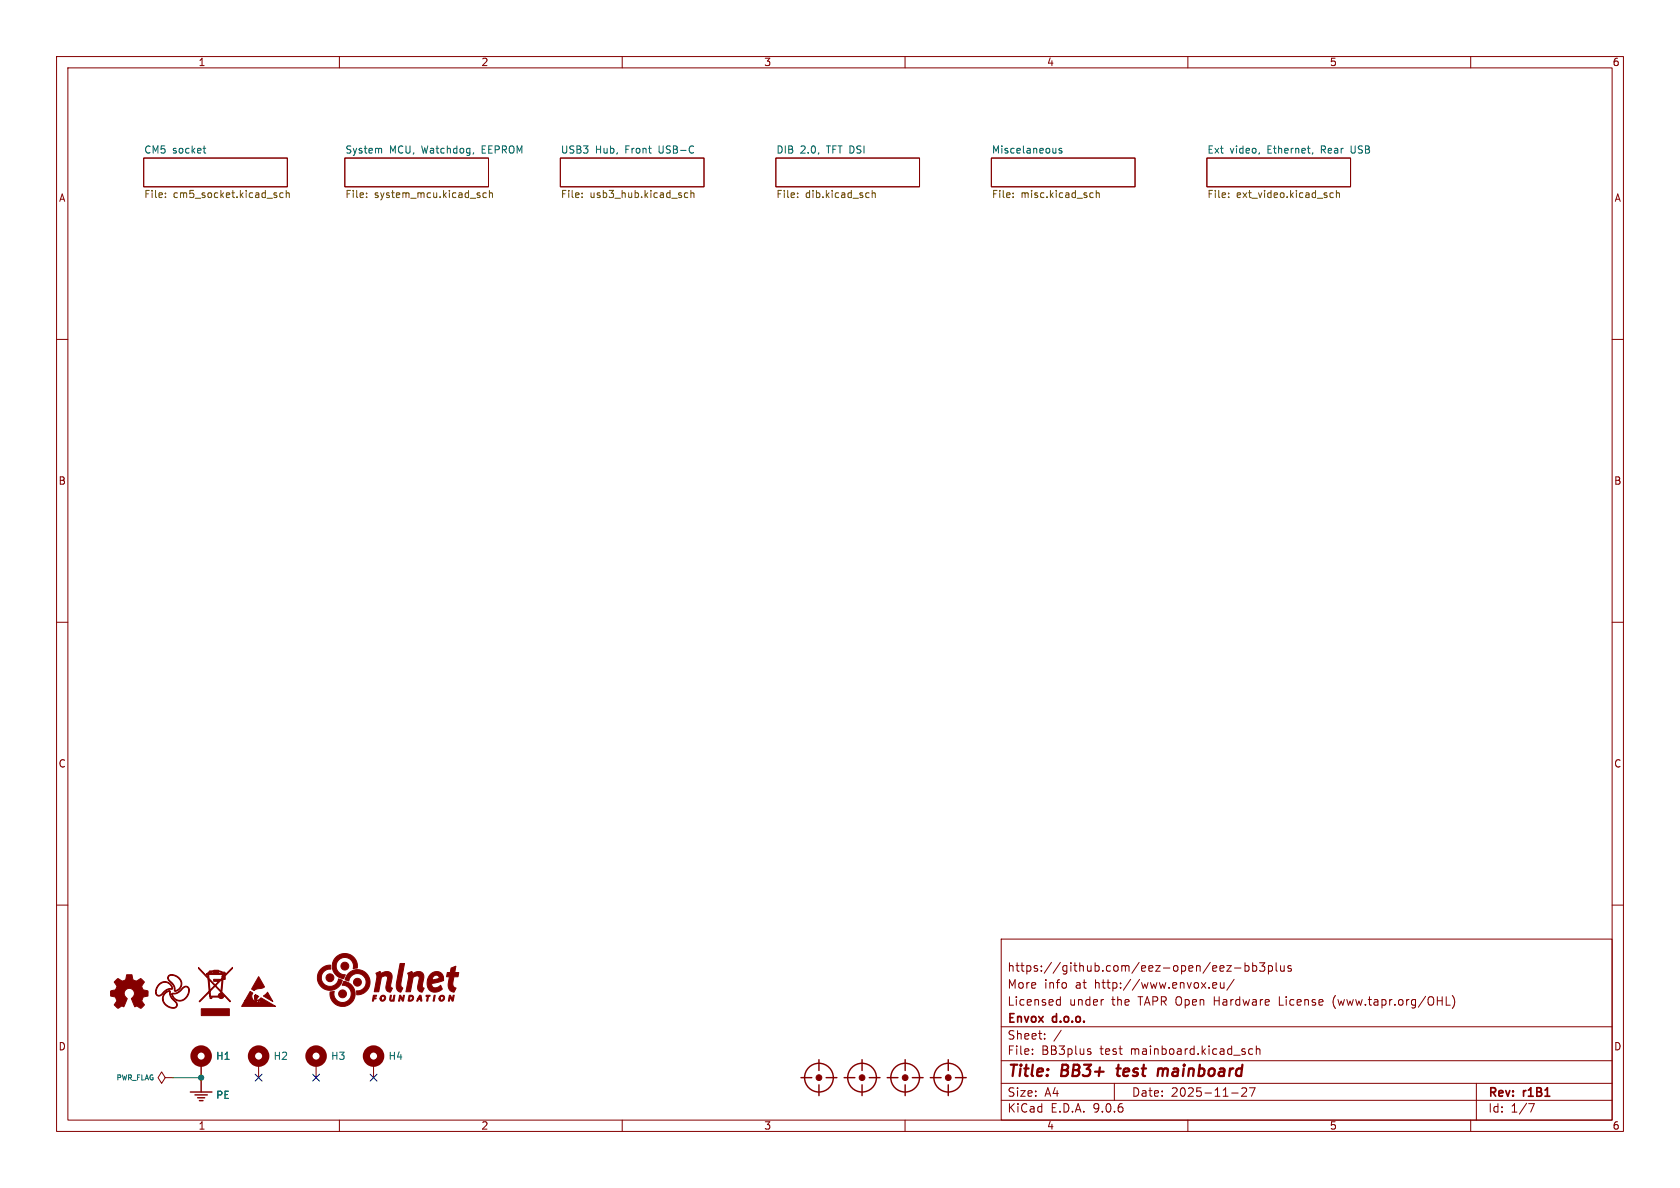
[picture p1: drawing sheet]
<svg xmlns="http://www.w3.org/2000/svg" width="297mm" height="210mm" viewBox="0 0 297 210" stroke-linecap="round" stroke-linejoin="round" font-family="sans-serif">
<g fill="none" stroke="#840000" stroke-width=".18">
<path d="M10 10h277v190h-277zM12 12h273v186h-273zM60 10v2M110 10v2M160 10v2M210 10v2M260 10v2M25.4 27.9h25.4v5.1h-25.4zM61 27.9h25.4v5.1h-25.4zM99.1 27.9h25.4v5.1h-25.4zM137.2 27.9h25.4v5.1h-25.4zM175.3 27.9h25.4v5.1h-25.4z"/>
<path d="M213.4 27.9h25.4v5.1h-25.4zM10 60h2M285 60h2M10 110h2M285 110h2M10 160h2M177 166h108v32h-108zM186.9 177.6h.6M186.9 176.8h.6M187.5 176.2v1.5M195 176.7h.1M214.4 174.2l.7-.1-.1-.3-.4-.1-.2 .2 .1 .7h.5"/>
<path d="M215.7 173.7l.1 .9 .4 .1 .2-.1M216.4 173.7v1M216.9 170.7h.8l-.8 1h.8M218.2 173.1l-1.3 2M218.2 171.1h1.2M220.1 170.8l.4-.1 .3 .3v.4l-.1 .2h-.6M220.1 170.2v1.5M221.5 170.8l.4-.1 .3 .3v.4l-.2 .2h-.5M221.5 170.2v1.5M222.7 170.2h.9l-.5 .6 .4 .1v.7l-.2 .1h-.4l-.2-.1M224.2 170.8l.5-.1 .3 .3v.4l-.2 .2h-.6M224.2 170.7v1.5"/>
<path d="M225.6 170.2v1.3l.2 .2M226.4 170.7l.1 .9 .3 .1 .2-.1M227 170.7v1M228.2 170.8l-.3-.1-.2 .2v.2l.5 .2v.3h-.5M235.7 176.6v1M255.7 176.2v1.5h.7M256.7 176a1.72 1.72 0 0 1 0 2.3M285 160h2M29.2 190.5l-.6-1-.7 1 .7 1 .6-1h1.3M30.5 190.5h.1M35.6 188v5M45.7 188v2.5"/>
<path d="M55.9 188v2.5M60 198v2M66 188v2.5M110 198v2M160 198v2M177 194.5h108M177 191.5h108M177 187.5h108M177 181.5h108M182.5 186.3v.1M182.5 185.5v.1M184.7 183.6v.1"/>
<path d="M184.7 182.8v.1M187.6 182.1l-1.3 2M192.5 185.9l.3 .1 .1 .2-.2 .2h-.3M192.5 185.4l.3 .1M197 191.5v3M210 198v2M217.7 193.2h1.2M219.5 192.4l.6-.1 .2 .1 .1 .3-.9 1.1h.9M220.9 192.3h1l-.7 1.5M221.5 185.5l-.5-.1-.3 .3v.4l.2 .2h.6M222.1 185.5l.2-.1 .4 .1v.9M222.1 184.9v1.5"/>
<path d="M260 198v2M261 191.5v6.5M270.2 195.1h1l-.6 1.5"/>
</g>
<path d="M197.4 188.9h.7M197.7 188.2l-.2 1.7 .3 .3M204.8 188.9l-.2 1.3M205.6 189a.57 .57 0 0 0-.8 .1M205.6 189.2l-.1 1" fill="none" stroke="#840000" stroke-width=".4"/>
<g fill="none" stroke="#725600" stroke-width=".18">
<path d="M29.2 34.8v.1M29.2 34.1v.2M48.9 34.6v.3M50.1 34.1h-.4l-.3 .2 .2 .6h.5M50.6 34.2l.2-.1h.3v.8M50.6 33.7v1.2M64.8 34.8v.1M64.8 34.1v.2M86 34.1h-.4l-.2 .2 .1 .6h.5M86.5 34.2l.2-.1h.3l.1 .8M86.5 33.7v1.2M102.9 34.8v.1"/>
<path d="M102.9 34.1v.2M121.6 34.1h-.4l-.2 .2 .1 .6h.5M122.1 34.2l.2-.1h.3l.1 .8M122.1 33.7v1.2M141 34.8v.1M141 34.1v.2M153.5 34.1h.1M153.6 34.9h-.1M154.2 33.7v1.2M154.2 34.2l.2-.1h.3v.8M179.1 34.8v.1M179.1 34.1v.2"/>
<path d="M192.9 34.1h.4M193.3 34.9h-.4M193.8 34.2l.2-.1h.3v.8M193.8 33.7v1.2M217.2 34.8v.1M217.2 34.1v.2M235.7 34.1h-.3l-.3 .2 .1 .6h.5M236.3 34.2l.1-.1h.3l.1 .8M236.3 33.7v1.2"/>
</g>
<path d="M35.9 26.2h.5M36.1 27l.3 .1M67.3 26.2l.2 .2v.7M83.7 27l-.1 .2M186.7 26.2v.9M186.7 26.9l-.1 .1M187.7 26.3l-.3-.1-.2 .2 .1 .2 .4 .1v.3h-.5M222.7 27l-.1 .2M232.1 27l-.1 .2" fill="none" stroke="#006464" stroke-width=".18"/>
<g fill="#840000" stroke="#840000" stroke-width=".18">
<path d="M28.2 173.9a1.35 1.35 0 0 1 1.4-.3 1.35 1.35 0 0 1 .9 1.2 2.25 2.25 0 0 0-2 1.1 .62 .62 0 0 1-.7 .1 .62 .62 0 0 1-.3-.5h.1a.6 .6 0 0 0 .6 .4 .6 .6 0 0 0 .6-.4 2.16 2.16 0 0 1 1.6-.8 1.36 1.36 0 0 0-1.4-1.1 1.36 1.36 0 0 0-1.3 1.2l-.1 .7h-.1a2.05 2.05 0 0 1 .7-1.6z"/>
<path d="M29.2 175.5l.5-.3 .4-.1a2.34 2.34 0 0 0 1.1 2.1 .72 .72 0 0 1-.1 .9 .72 .72 0 0 1-.9 .1 1.85 1.85 0 0 1-1.5-1.6h.1a1.71 1.71 0 0 0 2.3 1.4l.1-.2a1.42 1.42 0 0 0-.8-1.2 1.86 1.86 0 0 1-.4-1.4l-.2 .1a1.37 1.37 0 0 0-1 1.3h-.1l.1-.5z"/>
<path d="M29.8 172.5l.3-.2a1.76 1.76 0 0 1 2 2 .97 .97 0 0 1-1.3 .8 1.82 1.82 0 0 0-.9-1.7l-.3-.6h.2v.2a3.6 3.6 0 0 1 1.2 1.9l-.1 .2a1.26 1.26 0 0 0 1.1-1.2 1.26 1.26 0 0 0-.9-1.3 .8 .8 0 0 0-1.3 .2h-.2z"/>
<path d="M30.4 175.6a2.29 2.29 0 0 0 2-1.1 .72 .72 0 0 1 1 .1 .72 .72 0 0 1 0 .9 1.57 1.57 0 0 1-1.1 1.4 1.57 1.57 0 0 1-1.8-.6v-.1a.23 .23 0 0 1-.2-.2 .23 .23 0 0 1 .2-.3 1.4 1.4 0 0 0 1.4 1.2 1.4 1.4 0 0 0 1.3-1.2 .73 .73 0 0 0-.4-1.2h-.2a2.71 2.71 0 0 1-1.9 1.2h-.3z"/>
<path d="M20.5 173.3a.39 .39 0 0 1 .3-.3 .39 .39 0 0 1 .4 .2 .64 .64 0 0 0 .7 .1 .64 .64 0 0 0 .4-.6l.1-.4h.9l.1 .4a.69 .69 0 0 0 .5 .7 .69 .69 0 0 0 .8-.3l.2-.1 .6 .6-.2 .3a.67 .67 0 0 0-.2 .8 .67 .67 0 0 0 .8 .4l.3 .1v.9h-.4a.72 .72 0 0 0-.8 .8l.5 .7-.2 .3a.41 .41 0 0 1-.3 .3 .41 .41 0 0 1-.5-.1l-.3-.3-.4 .2-.6-1.5a.95 .95 0 0 0 .4-1.4 .95 .95 0 0 0-1.5 0 .95 .95 0 0 0 .4 1.4l-.6 1.5a.6 .6 0 0 0-.9 .2h-.2l-.6-.6 .5-.7a.7 .7 0 0 0-.7-.7l-.4-.1-.1-.8 .3-.2a.7 .7 0 0 0 .7-.3 .7 .7 0 0 0-.1-.9l-.2-.3z"/>
<path d="M35.1 171l1.7 1.8-.1-.5h.2l.1 .7 1 1.1 .7-.6h-.9v-.4h1v.2a.64 .64 0 0 1 .9-.3v-.3l-.3 .3h-.2l.1-.7h-2.8v-.2h2.8l-.7-.3v.1h-.8v-.1h-.5v.3h-.3v-.1l-.3 .1 .3-.3h1.5h-1.5v-.2l1.6-.1 .8 .4a.29 .29 0 0 1 .4 .1 .29 .29 0 0 1-.3 .4l.1 .1 1.5-1.5v.2l-1.3 1.3v.6h-.4l-.1 1.6a.87 .87 0 0 0 .4 1.2l1.1 1.1-.2 .1-1-1.1v.1a.58 .58 0 0 1-.5 .4 .58 .58 0 0 1-.6-.2h-1.1v.2h-.3l-.1-1.1-1.7 1.7-.1-.1 1.7-1.8h.2l.1 .9 1.6-.1a.25 .25 0 0 0 .4 .2 .25 .25 0 0 0 0-.4 .25 .25 0 0 0-.4 .2h-.2v-.1l.4-.5-1-1.1-.9 .9h-.2l-.1-2h.2l.1 1.8 .8-.8h.2l1 1 .1-2.1-1.1 1.1h-.2l-.9-1h-.2v-.2l-1.7-1.8z"/>
<path d="M35.6 178.3h4.9v1.2h-4.9z"/>
<path d="M45.7 172.6l1 1.8a1.12 1.12 0 0 1-1.1 .4h-.2a.63 .63 0 0 1-.9 .1z"/>
<path d="M44.2 175.3l.5 .2-.2 .7 .2 .6 .2 .1 .1 .3 .3-.1 .2 .2 .1-.2a.18 .18 0 0 0 .3 .1 .18 .18 0 0 0 .1-.2 .18 .18 0 0 0-.2-.1l-.1 .2a.16 .16 0 0 0-.1-.3 .15 .15 0 0 0-.2 .2l-.1 .1h-.2l-.1-.6v-.4l.2-.3-.2 .7 .1 .2h.1v-.5l.1-.3v.1a.2 .2 0 0 0-.1 .2 .2 .2 0 0 0 .2 .2v-.4v.3l.1-.3 .3 .2a.95 .95 0 0 0-.5 .9l.2-.3h.3a.18 .18 0 0 0 .2 .2 .18 .18 0 0 0 .2-.2 .18 .18 0 0 0-.2-.2l-.2 .2 .3-.4 2.6 1.5h-6l.6-1h1.4l.1 .3a.19 .19 0 0 0 .1-.2 .19 .19 0 0 0-.2-.2l-1.4 .1z"/>
<path d="M46.6 176.1l.7-.7 .9 1.6z"/>
<path d="M56.7 171.3l.5-.4 .8-.3a.35 .35 0 0 1 .4 .1 .35 .35 0 0 1 .1 .4v.2a1.54 1.54 0 0 0-1.7 1.4 1.54 1.54 0 0 0 1.3 1.7 1.54 1.54 0 0 0 1.8-1.4l.5 .2a2.19 2.19 0 0 1-3.1 1.6 2.19 2.19 0 0 1-.6-3.5z"/>
<path d="M58.4 175.4l.7-.2a1.53 1.53 0 0 0 1.2 2 1.53 1.53 0 0 0 1.8-1.4 1.53 1.53 0 0 0-1.6-1.6v-.1a.51 .51 0 0 1 .4-.6 2.23 2.23 0 0 1 1.9 2.5 2.23 2.23 0 0 1-2.6 1.9 2.23 2.23 0 0 1-1.8-2.5z"/>
<path d="M59.4 169.2a2.23 2.23 0 0 1 2.6-.4 2.23 2.23 0 0 1 1.2 2.3l-.8 .1a1.53 1.53 0 0 0-1.2-1.9 1.53 1.53 0 0 0-1.8 1.4 1.53 1.53 0 0 0 1.7 1.6l-.3 .6a2.16 2.16 0 0 1-2-1.4 2.16 2.16 0 0 1 .6-2.3z"/>
<path d="M61.7 172a2.23 2.23 0 0 1 3.6 .9 2.23 2.23 0 0 1-2.2 3l-.1-.7a1.54 1.54 0 0 0 1.7-1.4 1.54 1.54 0 0 0-1.3-1.7 1.54 1.54 0 0 0-1.7 1.3l-.7-.2 .2-.7z"/>
<path d="M66 175.9h.6l-.1 .2h-.3l-.1 .2 .4 .1v.2h-.4l-.1 .4h-.2z"/>
<path d="M67.4 176.1a.52 .52 0 0 1 .7 .1 .52 .52 0 0 1-.1 .7 .52 .52 0 0 1-.7 0l-.1-.3h.2a.29 .29 0 0 0 .4 .1 .29 .29 0 0 0 .1-.4 .29 .29 0 0 0-.4-.1l-.1 .4h-.2z"/>
<path d="M66.5 172l.2-.1a.34 .34 0 0 1 .3-.2 .34 .34 0 0 1 .3 .3v.1a1.15 1.15 0 0 1 2 .5l-.2 1.4a.47 .47 0 0 0 .3 .7 .62 .62 0 0 1-.5 .7 1.15 1.15 0 0 1-.5-1.7 .92 .92 0 0 0-.1-1.2h-.2a.74 .74 0 0 0-.8 1l-.3 1.8h-.8l.2-1.4a2.47 2.47 0 0 0 .1-1.9z"/>
<path d="M69 175.9l.2 .1a.57 .57 0 0 0 .1 .8l.2-.1 .1-.8h.2l-.1 1.1-.2-.1a.42 .42 0 0 1-.6-.2z"/>
<path d="M70.7 170.3h.8l-.5 2.8a1.19 1.19 0 0 0 .2 1.6l-.1 .2a.41 .41 0 0 1-.3 .5 .41 .41 0 0 1-.5-.3 4.1 4.1 0 0 1 0-2.6z"/>
<path d="M70.7 175.9h.1l.4 .7 .1-.7h.2l-.2 1.1h-.2l-.3-.7-.1 .7h-.2z"/>
<path d="M72.3 176a.56 .56 0 0 1 .8 .6 .56 .56 0 0 1-.9 .3l.2-.1a.36 .36 0 0 0 .5-.2 .36 .36 0 0 0-.4-.5l-.1 .7h-.2z"/>
<path d="M74.2 175.9l.2 .1 .1 1a.14 .14 0 0 1-.1 0 .14 .14 0 0 1 0-.2l-.4-.1-.1 .3-.2-.1a.48 .48 0 0 1 .6-.4v-.3l-.2 .3h-.2z"/>
<path d="M72.1 172l.2-.1a.34 .34 0 0 1 .3-.2 .34 .34 0 0 1 .3 .3l.1 .1a1.11 1.11 0 0 1 1.1-.4 1.11 1.11 0 0 1 .8 .9l-.2 1.4a.5 .5 0 0 0 .3 .7 .61 .61 0 0 1-.5 .7 1.1 1.1 0 0 1-.6-1.6l.2-.6a.49 .49 0 0 0-.2-.7 .49 .49 0 0 0-.6 .1l-.1 .1a1.38 1.38 0 0 0-.4 1.1l-.2 1.5h-.8l.3-1.7a2.04 2.04 0 0 0 0-1.6z"/>
<path d="M75.3 175.9h.7v.2h-.2l-.2 .9h-.2l.2-.9h-.3z"/>
<path d="M76.8 175.9h.1v.2l-.1 .9h-.2z"/>
<path d="M76.1 172.2a1.28 1.28 0 0 1 1.6-.4 1.28 1.28 0 0 1 .7 1.6l-2 .4a.59 .59 0 0 0 .2 .8 .59 .59 0 0 0 .7 0l.6-.4 .3 .6a1.55 1.55 0 0 1-2 .4 1.55 1.55 0 0 1-.6-2l1.5-.1a.35 .35 0 0 0 .4-.1 .35 .35 0 0 0 .1-.3 .71 .71 0 0 0-.8-.2 .71 .71 0 0 0-.4 .7h-.8z"/>
<path d="M77.8 176.1a.52 .52 0 0 1 .7 .1 .52 .52 0 0 1-.1 .7 .52 .52 0 0 1-.7-.1l-.1-.2h.2a.31 .31 0 0 0 .5 .2 .31 .31 0 0 0 0-.5 .31 .31 0 0 0-.5 .1v.2h-.2z"/>
<path d="M79.4 175.9h.2l.4 .7 .1-.7h.2v.3a.74 .74 0 0 1-.3 .8l-.4-.7-.1 .7h-.2z"/>
<path d="M79.7 171.1l.9-.3-.2 1.1h.7l-.1 .8h-.8l-.1 .8a.79 .79 0 0 0 .5 1.2l-.1 .3a.41 .41 0 0 1-.3 .4 .41 .41 0 0 1-.5-.2 2.22 2.22 0 0 1-.3-2.1v-.4h-.5l.2-.7v-.1h.5z"/>
<circle cx="39.1" cy="176" r=".17"/>
<circle cx="152.4" cy="190.5" r=".51"/>
<circle cx="144.8" cy="190.5" r=".51"/>
<circle cx="167.6" cy="190.5" r=".51"/>
<circle cx="160" cy="190.5" r=".51"/>
<circle cx="58.3" cy="172.8" r=".69"/>
<circle cx="60.6" cy="175.7" r=".7"/>
<circle cx="61" cy="170.8" r=".69"/>
<circle cx="63.2" cy="173.6" r=".69"/>
</g>
<g fill="none" stroke="#840000" stroke-width=".25">
<path d="M33.7 193h3.8M34.5 193.5h2.2M34.9 194.1h1.3M35.3 194.6h.6M141.6 190.5h1.9M144.8 187.3v1.9M144.8 191.8v1.9M146 190.5h2M149.2 190.5h1.9M152.4 187.3v1.9M152.4 191.8v1.9M153.7 190.5h1.9"/>
<path d="M156.8 190.5h1.9M160 187.3v1.9M160 191.8v1.9M161.3 190.5h1.9M164.5 190.5h1.9M167.6 187.3v1.9M167.6 191.8v1.9M168.9 190.5h1.9"/>
<circle cx="144.8" cy="190.5" r="2.54"/>
<circle cx="152.4" cy="190.5" r="2.54"/>
<circle cx="160" cy="190.5" r="2.54"/>
<circle cx="167.6" cy="190.5" r="2.54"/>
</g>
<g fill="none" stroke="#840000" stroke-width="1.3">
<circle cx="35.6" cy="186.7" r="1.27"/>
<circle cx="45.7" cy="186.7" r="1.27"/>
<circle cx="55.9" cy="186.7" r="1.27"/>
<circle cx="66" cy="186.7" r="1.27"/>
</g>
<path d="M30.5 190.5h5.1" fill="none" stroke="#009600" stroke-width=".18"/>
<path d="M45.1 189.9l1.2 1.2M46.3 189.9l-1.2 1.2M55.3 189.9l1.2 1.2M56.5 189.9l-1.2 1.2M65.4 189.9l1.2 1.2M66.6 189.9l-1.2 1.2" fill="none" stroke="#000084" stroke-width=".18"/>
<circle cx="35.6" cy="190.5" r=".46" fill="#009600" stroke="#009600" stroke-width=".18"/>
<g font-size="2.8" fill="#840000">
<text x="178" y="190.9">Title:</text>
<text x="187.7" y="190.9">BB3+</text>
<text x="198.4" y="190.9">test</text>
<text x="206.3" y="190.9">mainboard</text>
</g>
<g font-size="2.1" fill="#840000">
<text x="178" y="172">https://github.com/eez-open/eez-bb3plus</text>
<text x="178" y="178">Licensed</text>
<text x="178" y="175">More</text>
<text x="184.6" y="175">info</text>
<text x="189" y="178">under</text>
<text x="190.2" y="175">at</text>
<text x="193.7" y="175">http://www.envox.eu/</text>
<text x="196.6" y="178">the</text>
<text x="201.4" y="178">TAPR Open</text>
<text x="215" y="178">Hardware</text>
<text x="226.7" y="178">License</text>
<text x="236.3" y="178">(www.tapr.org/OHL)</text>
<text x="178" y="184">Sheet:</text>
<text x="178" y="181.2">Envox</text>
<text x="186.2" y="181.2">d.o.o.</text>
<text x="178" y="186.7">File:</text>
<text x="184.1" y="186.7">BB3plus</text>
<text x="194.5" y="186.7">test</text>
<text x="200" y="186.7">mainboard.kicad_sch</text>
<text x="178" y="196.9">KiCad</text>
<text x="178" y="194.1">Size:</text>
<text x="184.7" y="194.1">A4</text>
<text x="185.7" y="196.9">E.D.A.</text>
<text x="193.3" y="196.9">9.0.6</text>
<text x="200" y="194.1">Date:</text>
<text x="207" y="194.1">2025-11-27</text>
<text x="263" y="194.3">Rev:</text>
<text x="263" y="196.9">Id:</text>
<text x="267.1" y="196.9">1/7</text>
<text x="269.4" y="194.3">r1B1</text>
</g>
<g font-size="1.8" fill="#840000">
<text x="35" y="11.9">1</text>
<text x="85" y="11.9">2</text>
<text x="135" y="11.9">3</text>
<text x="185" y="11.9">4</text>
<text x="235" y="11.9">5</text>
<text x="285" y="11.9">6</text>
<text x="10.3" y="35.9">A</text>
<text x="285.3" y="35.9">A</text>
<text x="10.3" y="85.9">B</text>
<text x="285.3" y="85.9">B</text>
<text x="10.3" y="135.9">C</text>
<text x="285.3" y="135.9">C</text>
<text x="10.3" y="185.9">D</text>
<text x="285.3" y="185.9">D</text>
<text x="35" y="199.9">1</text>
<text x="85" y="199.9">2</text>
<text x="135" y="199.9">3</text>
<text x="185" y="199.9">4</text>
<text x="235" y="199.9">5</text>
<text x="285" y="199.9">6</text>
</g>
<g font-size="1.8" fill="#006464">
<text x="25.4" y="27.2">CM5</text>
<text x="30.5" y="27.2">socket</text>
<text x="61" y="27.2">System</text>
<text x="68.8" y="27.2">MCU,</text>
<text x="74.7" y="27.2">Watchdog,</text>
<text x="85.5" y="27.2">EEPROM</text>
<text x="99.1" y="27.2">USB3</text>
<text x="105.3" y="27.2">Hub,</text>
<text x="110.7" y="27.2">Front</text>
<text x="116.7" y="27.2">USB-C</text>
<text x="137.2" y="27.2">DIB</text>
<text x="141.5" y="27.2">2.0,</text>
<text x="146.3" y="27.2">TFT DSI</text>
<text x="175.3" y="27.2">Miscelaneous</text>
<text x="213.4" y="27.2">Ext</text>
<text x="217.4" y="27.2">video,</text>
<text x="224.2" y="27.2">Ethernet,</text>
<text x="233.8" y="27.2">Rear</text>
<text x="239.3" y="27.2">USB</text>
<text x="38.1" y="187.6">H1</text>
<text x="48.3" y="187.6">H2</text>
<text x="58.4" y="187.6">H3</text>
<text x="68.6" y="187.6">H4</text>
<text x="38.1" y="194.4">PE</text>
</g>
<g font-size="1.8" fill="#725600">
<text x="25.4" y="35.3">File:</text>
<text x="30.6" y="35.3">cm5_socket.kicad_sch</text>
<text x="61" y="35.3">File:</text>
<text x="66.2" y="35.3">system_mcu.kicad_sch</text>
<text x="99.1" y="35.3">File:</text>
<text x="104.3" y="35.3">usb3_hub.kicad_sch</text>
<text x="137.2" y="35.3">File:</text>
<text x="142.4" y="35.3">dib.kicad_sch</text>
<text x="175.3" y="35.3">File:</text>
<text x="180.5" y="35.3">misc.kicad_sch</text>
<text x="213.4" y="35.3">File:</text>
<text x="218.6" y="35.3">ext_video.kicad_sch</text>
</g>
<text font-size="1.2" fill="#006464" x="20.5" y="191.2">PWR_FLAG</text>
</svg>
